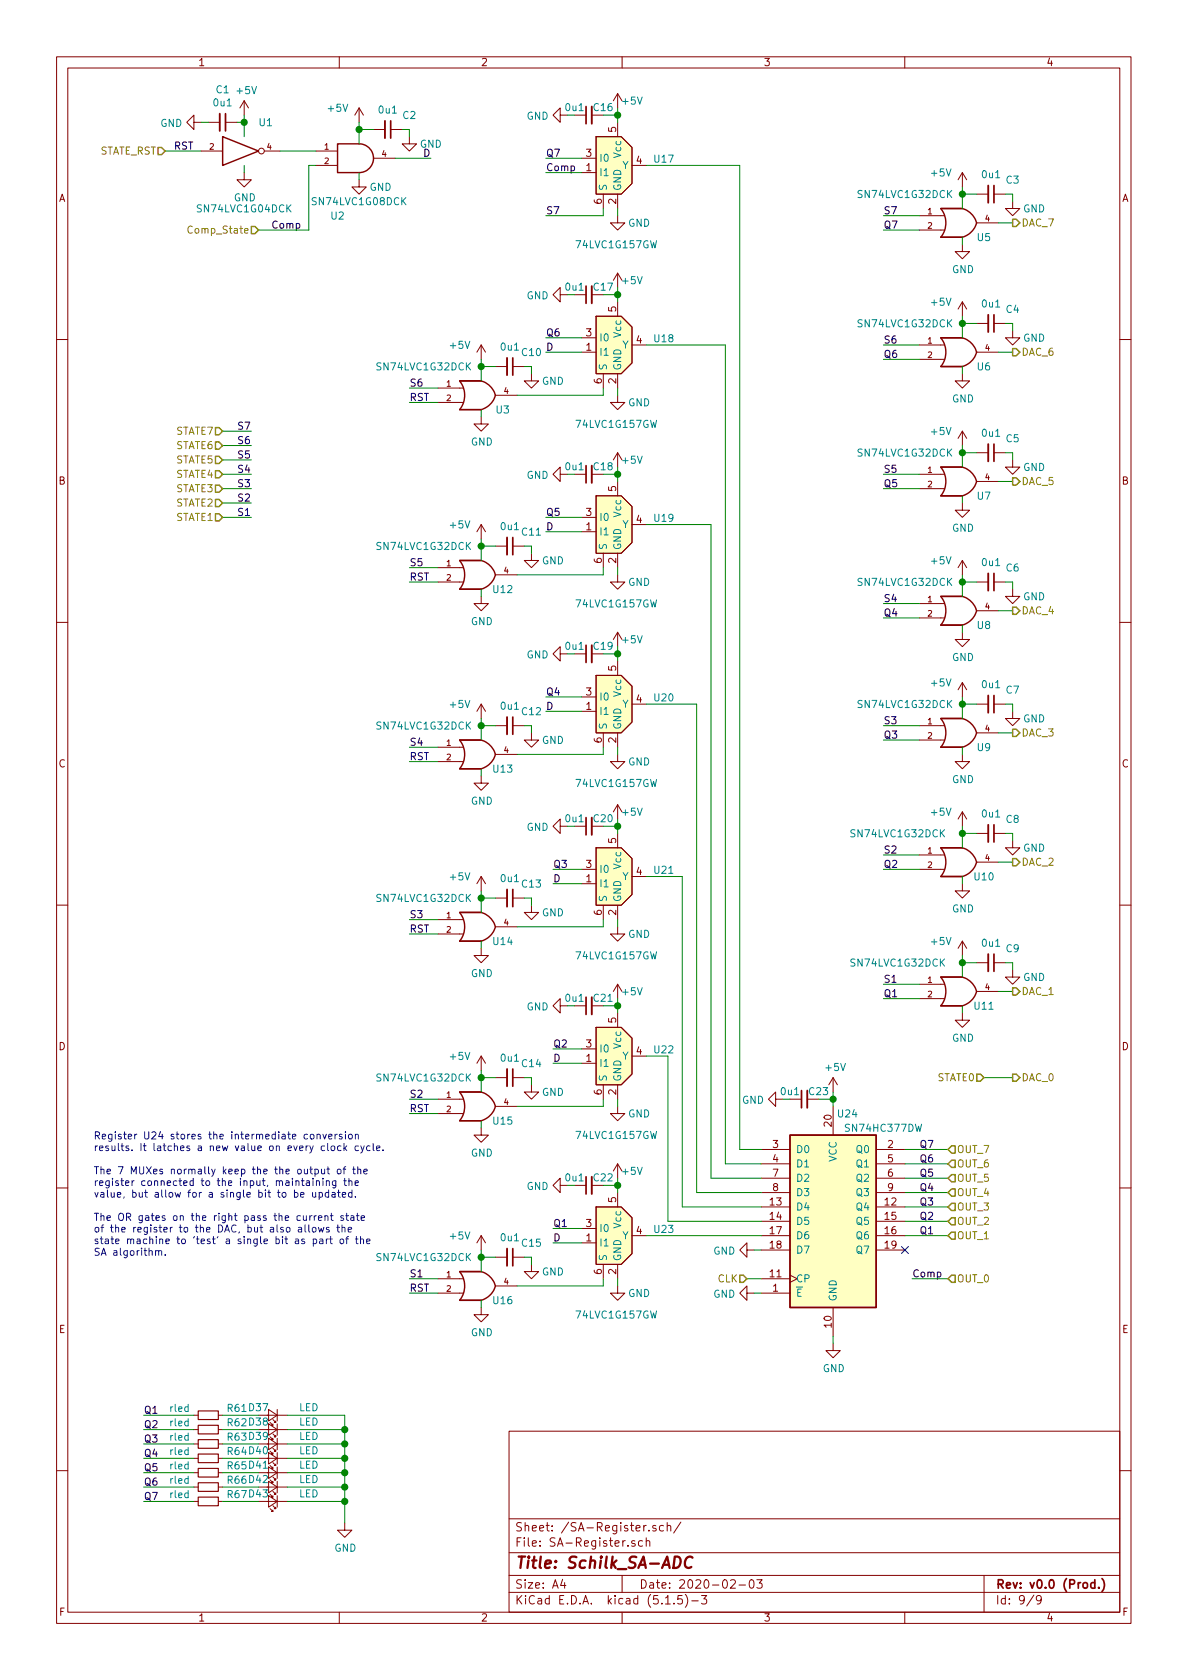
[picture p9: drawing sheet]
<svg xmlns="http://www.w3.org/2000/svg" width="210mm" height="297mm" viewBox="0 0 210 297" stroke-linecap="round" stroke-linejoin="round" font-family="sans-serif">
<g fill="none" stroke="#840000" stroke-width=".18">
<path d="M10 10h190v277h-190zM12 12h186v273.1h-186zM43.2 17.8l-.8 1.3M43.2 17.8v2.6M43.2 17.8l.7 1.3M60 10v2M63.5 19.1l-.8 1.3M63.5 19.1v2.5M63.5 19.1l.8 1.3M109.2 16.5v2.6M109.2 16.5l-.7 1.3M109.2 16.5l.8 1.3"/>
<path d="M110 10v2M160 10v2M34.3 21.6v-1.2l-1.3 1.2 1.3 1.3v-1.3h1.3M35.6 26.7h3.8M36.8 21.6h2.1M39.9 21.6h2M43.2 30.5v1.3h1.2l-1.2 1.3-1.3-1.3h1.3M46.7 26.7h2.8M55.9 29.2h3.8M55.9 26.7h3.8M63.5 31.8v1.3h1.3l-1.3 1.2-1.3-1.2h1.3M66 28h3.8"/>
<path d="M66 22.9h2.1M69.1 22.9h2M72.4 24.2v1.2h1.3l-1.3 1.3-1.3-1.3h1.3M99.1 20.4v-1.3l-1.3 1.3 1.3 1.2v-1.2h1.2M101.6 20.4h2M102.9 30.5h2.5M102.9 28h2.5M104.6 20.4h2.1M105.4 24.2h4.5l1.9 1.9v6.3l-1.9 1.9h-4.5zM106.7 34.3v2.6M109.2 38.1v1.3h1.3l-1.3 1.3-1.3-1.3h1.3M109.2 21.6v2.6"/>
<path d="M109.2 34.3v2.6M111.8 29.2h2.5M162.6 38.1h4.4M170.2 30.5v2.6M170.2 30.5l-.8 1.3M170.2 30.5l.7 1.3M172.7 39.4h3.8M172.7 34.3h2.1M175.8 34.3h2M179.1 35.6v1.3h1.2l-1.2 1.2-1.3-1.2h1.3M99.1 52.1v-1.3l-1.3 1.3 1.3 1.3v-1.3h1.2M101.6 52.1h2"/>
<path d="M102.9 59.7h2.5M104.6 52.1h2.1M105.4 55.9h4.5l1.9 1.9v6.4l-1.9 1.9h-4.5zM109.2 48.3v2.5M109.2 53.4v2.5M109.2 48.3l-.7 1.3M109.2 48.3l.8 1.3M162.6 40.7h4.4M170.2 43.2v1.3h1.2l-1.2 1.3-1.3-1.3h1.3M170.2 53.4v2.5M170.2 53.4l-.8 1.2M170.2 53.4l.7 1.2"/>
<path d="M172.7 57.2h2.1M175.8 57.2h2M179.1 58.5v1.2h1.2l-1.2 1.3-1.3-1.3h1.3M10 60h2M77.5 71.2h4.4M77.5 68.6h4.4M85.1 73.7v1.3h1.3l-1.3 1.2-1.3-1.2h1.3M85.1 61v2.5M85.1 61l-.8 1.3M85.1 61l.8 1.3M87.6 69.9h3.8M87.6 64.8h2.1"/>
<path d="M90.7 64.8h2M94 66.1v1.2h1.2l-1.2 1.3-1.3-1.3h1.3M102.9 62.3h2.5M106.7 66.1v2.5M109.2 69.9v1.3h1.3l-1.3 1.2-1.3-1.2h1.3M109.2 66.1v2.5M111.8 61h2.5M162.6 61h4.4M162.6 63.5h4.4M170.2 66.1v1.2h1.2l-1.2 1.3-1.3-1.3h1.3M170.2 76.2v2.6M170.2 76.2l-.8 1.3"/>
<path d="M170.2 76.2l.7 1.3M172.7 62.3h3.8M198 60h2M85.1 92.7v2.6M85.1 92.7l-.8 1.3M85.1 92.7l.8 1.3M87.6 96.6h2.1M90.7 96.6h2M94 97.8v1.3h1.2l-1.2 1.3-1.3-1.3h1.3M99.1 83.9v-1.3l-1.3 1.3 1.3 1.2v-1.2h1.2M101.6 83.9h2M102.9 94h2.5"/>
<path d="M102.9 91.5h2.5M104.6 83.9h2.1M105.4 87.7h4.5l1.9 1.9v6.3l-1.9 1.9h-4.5zM106.7 97.8v2.6M109.2 80v2.6M109.2 85.1v2.6M109.2 97.8v2.6M109.2 80l-.7 1.3M109.2 80l.8 1.3M111.8 92.7h2.5M162.6 86.4h4.4M162.6 83.9h4.4"/>
<path d="M170.2 88.9v1.3h1.2l-1.2 1.3-1.3-1.3h1.3M170.2 99.1l-.8 1.3M170.2 99.1v2.5M170.2 99.1l.7 1.3M172.7 80h2.1M172.7 85.1h3.8M175.8 80h2M179.1 81.3v1.3h1.2l-1.2 1.3-1.3-1.3h1.3M10 110h2M77.5 102.9h4.4M77.5 100.4h4.4M85.1 105.4v1.3h1.3l-1.3 1.3-1.3-1.3h1.3"/>
<path d="M87.6 101.6h3.8M99.1 115.6v-1.3l-1.3 1.3 1.3 1.3v-1.3h1.2M101.6 115.6h2M104.6 115.6h2.1M105.4 119.4h4.5l1.9 1.9v6.4l-1.9 1.9h-4.5zM109.2 101.6v1.3h1.3l-1.3 1.3-1.3-1.3h1.3M109.2 111.8v2.5M109.2 116.9v2.5M109.2 111.8l-.7 1.3M109.2 111.8l.8 1.3M162.6 109.3h4.4M162.6 106.7h4.4"/>
<path d="M170.2 111.8v1.3h1.2l-1.2 1.2-1.3-1.2h1.3M172.7 102.9h2.1M172.7 108h3.8M175.8 102.9h2M179.1 104.2v1.2h1.2l-1.2 1.3-1.3-1.3h1.3M198 110h2M77.5 134.7h4.4M77.5 132.1h4.4M85.1 137.2v1.3h1.3l-1.3 1.2-1.3-1.2h1.3M85.1 124.5v2.5M85.1 124.5l-.8 1.3M85.1 124.5l.8 1.3"/>
<path d="M87.6 133.4h3.8M87.6 128.3h2.1M90.7 128.3h2M94 129.6v1.2h1.2l-1.2 1.3-1.3-1.3h1.3M102.9 125.8h2.5M102.9 123.2h2.5M106.7 129.6v2.5M109.2 133.4v1.3h1.3l-1.3 1.2-1.3-1.2h1.3M109.2 129.6v2.5M111.8 124.5h2.5M162.6 128.3h4.4M162.6 130.8h4.4"/>
<path d="M170.2 133.4v1.3h1.2l-1.2 1.2-1.3-1.2h1.3M170.2 120.7v2.5M170.2 120.7l-.8 1.3M170.2 120.7l.7 1.3M172.7 129.6h3.8M172.7 124.5h2.1M175.8 124.5h2M179.1 125.8v1.2h1.2l-1.2 1.3-1.3-1.3h1.3M85.1 155l-.8 1.2M85.1 155v2.5M85.1 155l.8 1.2M87.6 158.8h2.1"/>
<path d="M90.7 158.8h2M99.1 146.1v-1.3l-1.3 1.3 1.3 1.3v-1.3h1.2M101.6 146.1h2M102.9 156.2h2.5M102.9 153.7h2.5M104.6 146.1h2.1M105.4 149.9h4.5l1.9 1.9v6.4l-1.9 1.9h-4.5zM109.2 142.3v2.5M109.2 147.4v2.5M109.2 142.3l-.7 1.2M109.2 142.3l.8 1.2M111.8 155h2.5"/>
<path d="M162.6 153.7h4.4M162.6 151.2h4.4M170.2 156.2v1.3h1.2l-1.2 1.3-1.3-1.3h1.3M170.2 143.5v2.6M170.2 143.5l-.8 1.3M170.2 143.5l.7 1.3M172.7 152.4h3.8M172.7 147.4h2.1M175.8 147.4h2M179.1 148.6v1.3h1.2l-1.2 1.3-1.3-1.3h1.3M10 160h2M77.5 165.1h4.4"/>
<path d="M77.5 162.6h4.4M85.1 167.7v1.2h1.3l-1.3 1.3-1.3-1.3h1.3M87.6 163.9h3.8M94 160.1v1.2h1.2l-1.2 1.3-1.3-1.3h1.3M99.1 177.8v-1.2l-1.3 1.2 1.3 1.3v-1.3h1.2M101.6 177.8h2M104.6 177.8h2.1M106.7 160.1v2.5M109.2 163.9v1.2h1.3l-1.3 1.3-1.3-1.3h1.3M109.2 160.1v2.5M109.2 174v2.6M109.2 179.1v2.5"/>
<path d="M109.2 174l-.7 1.3M109.2 174l.8 1.3M162.6 176.6h4.4M162.6 174h4.4M170.2 179.1v1.3h1.2l-1.2 1.2-1.3-1.2h1.3M170.2 166.4v2.5M170.2 166.4l-.8 1.3M170.2 166.4l.7 1.3M172.7 170.2h2.1M172.7 175.3h3.8M175.8 170.2h2M179.1 171.5v1.3h1.2l-1.2 1.2-1.3-1.2h1.3"/>
<path d="M198 160h2M77.5 196.9h4.4M77.5 194.3h4.4M85.1 199.4v1.3h1.3l-1.3 1.3-1.3-1.3h1.3M85.1 186.7v2.6M85.1 186.7l-.8 1.3M85.1 186.7l.8 1.3M87.6 195.6h3.8M87.6 190.5h2.1M90.7 190.5h2M94 191.8v1.3h1.2l-1.2 1.2-1.3-1.2h1.3M102.9 188h2.5"/>
<path d="M102.9 185.5h2.5M105.4 181.6h4.5l1.9 2v6.3l-1.9 1.9h-4.5zM106.7 191.8v2.5M109.2 195.6v1.3h1.3l-1.3 1.3-1.3-1.3h1.3M109.2 191.8v2.5M111.8 186.7h2.5M137.2 194.3v-1.2l-1.3 1.2 1.3 1.3v-1.3h1.2M139.7 194.3h2M142.7 194.3h2.1M147.3 190.5v2.6M147.3 195.6v5.1M147.3 190.5l-.7 1.3"/>
<path d="M147.3 190.5l.8 1.3M10 210h2M85.1 218.5v2.5M85.1 218.5l-.8 1.2M85.1 218.5l.8 1.2M99.1 209.6v-1.3l-1.3 1.3 1.3 1.3v-1.3h1.2M101.6 209.6h2M102.9 219.7h2.5M102.9 217.2h2.5M104.6 209.6h2.1M105.4 213.4h4.5l1.9 1.9v6.4l-1.9 1.9h-4.5zM109.2 205.8v2.5"/>
<path d="M109.2 210.9v2.5M109.2 205.8l-.7 1.2M109.2 205.8l.8 1.2M111.8 218.5h2.5M134.6 213.4h5.1M134.6 215.9h5.1M134.6 218.5h5.1M134.6 203.2h5.1M134.6 205.8h5.1M134.6 208.3h5.1M134.6 210.9h5.1M154.9 213.4h5.1"/>
<path d="M154.9 215.9h5.1M154.9 218.5h5.1M154.9 203.2h5.1M154.9 205.8h5.1M154.9 208.3h5.1M154.9 210.9h5.1M198 210h2M77.5 228.6h4.4M77.5 226.1h4.4M85.1 231.2v1.2h1.3l-1.3 1.3-1.3-1.3h1.3M87.6 227.4h3.8M87.6 222.3h2.1"/>
<path d="M90.7 222.3h2M94 223.6v1.2h1.2l-1.2 1.3-1.3-1.3h1.3M106.7 223.6v2.5M109.2 227.4v1.2h1.3l-1.3 1.3-1.3-1.3h1.3M109.2 223.6v2.5M132.1 228.6v-1.2l-1.3 1.2 1.3 1.3v-1.3h1.2M132.1 221v-1.3l-1.3 1.3 1.3 1.3v-1.3h1.2M134.6 228.6h5.1M134.6 226.1h5.1M134.6 221h5.1M139.7 225.5l1.3 .6-1.3 .6M147.3 237.5v1.3h1.3l-1.3 1.3-1.3-1.3h1.3"/>
<path d="M147.3 231.2v5.1M154.9 221h5.1M34.3 250.2h.8M34.3 252.8h.8M34.3 255.3h.8M34.3 257.8h.8M38.6 250.2h.8M38.6 252.8h.8M38.6 255.3h.8M38.6 257.8h.8M47.2 250.2h3.6M47.2 252.8h3.6"/>
<path d="M47.2 255.3h3.6M47.2 257.8h3.6M47.5 249.2l1.5 1-1.5 1zM47.5 259.4l1.5 1-1.5 1zM47.5 256.8l1.5 1-1.5 1.1zM47.5 254.3l1.5 1-1.5 1zM47.5 251.8l1.5 1-1.5 1zM47.8 251.5l.5 .5h-.3h.3v-.2M47.8 259.1l.5 .5h-.3h.3v-.2M47.8 256.6l.5 .5h-.3h.3v-.3M47.8 254l.5 .5h-.3h.3v-.2M48.3 251l.5 .5h-.3h.3v-.3"/>
<path d="M48.3 258.6l.5 .5h-.3h.3v-.2M48.3 256.1l.5 .5h-.3h.3v-.3M48.3 253.5l.5 .5h-.3h.3v-.2M49 249.2v2M49 251.8v2M49 254.3v2M49 256.8v2.1M49 259.4v2M90 253h108v32.1h-108zM10 260h2M34.3 260.4h.8M34.3 262.9h.8"/>
<path d="M34.3 265.5h.8M38.6 260.4h.8M38.6 262.9h.8M38.6 265.5h.8M47.2 260.4h3.6M47.2 262.9h3.6M47.2 265.5h3.6M47.5 261.9l1.5 1-1.5 1zM47.5 264.5l1.5 1-1.5 1zM47.8 264.2l.5 .5h-.3h.3v-.2M47.8 266.7l.5 .5h-.3h.3v-.2M47.8 261.7l.5 .5h-.3h.3v-.3"/>
<path d="M48.3 263.7l.5 .5h-.3h.3v-.3M48.3 266.2l.5 .5h-.3h.3v-.2M48.3 261.1l.5 .6h-.3h.3v-.3M49 261.9v2M49 264.5v2M61 269.3v1.2h1.2l-1.2 1.3-1.3-1.3h1.3M90 278.5h108M90 274.5h108M90 268.5h108M99.5 279.2l-.4 1.1h1M99.8 279.8v1M110 278.5v3"/>
<path d="M112.3 272.5a.37 .37 0 0 0-.6 .1l.1 .2 .5 .2v.1l-.2 .3-.4-.1M113.6 272.5l-.4-.1-.3 .3 .1 .6 .2 .1 .4-.1M114.3 272.5a.37 .37 0 0 1 .6 .1v.8M114.3 271.9v1.5M114.8 270.6v.1M116 269.8l-.4-.1-.2 .2 .1 .2 .5 .2v.3h-.6M117.3 269.8l-.4-.1-.3 .3 .1 .6 .2 .1 .4-.1M118 269.8l.2-.1 .3 .1 .1 .9M118 269.2v1.5M120.4 269.1l-1.3 2M129.2 279.5l.2-.2h.4l.2 .4-.9 1.1h.9M132.6 279.5l.4-.2a.94 .94 0 0 1 0 1.5 .82 .82 0 0 1-.4-1.3z"/>
<path d="M133.8 279.3h1l-.5 .6 .4 .1v.7l-.2 .1-.7-.1M174 278.5v6.6M198 260h2M60 285.1v1.9M90 281.5h108M110 285.1v1.9M117.7 283.6h.8M119.2 283.5v.1M120.6 282.1h-.7l-.1 .7 .2-.1h.5l.2 .3-.1 .5-.2 .1-.6-.1M121.2 281.9a1.71 1.71 0 0 1 0 2.3M122.3 283h1.2M124.1 282.1h.9l-.5 .6 .4 .1v.7l-.2 .1-.6-.1"/>
<path d="M130.7 280.2h1.1M160 285.1v1.9M182.8 282l-1.2 2M184.1 282.7l-.3 .3h-.4l-.1-.3v-.3l.1-.2 .4-.1 .2 .2a1.19 1.19 0 0 1-.2 1.2l-.4 .1"/>
<circle cx="46.2" cy="26.7" r=".51"/>
</g>
<g fill="none" stroke="#840000" stroke-width=".3">
<path d="M103.6 18.8v3.1M39.9 20.1v3.1M69.1 21.4v3M175.8 32.8v3.1M103.6 50.6v3M175.8 55.7v3M90.7 63.3v3M175.8 78.5v3.1M90.7 95v3.1M103.6 82.3v3.1M103.6 114.1v3M175.8 101.4v3"/>
<path d="M90.7 126.8v3M175.8 123v3M90.7 157.3v3M103.6 144.6v3M175.8 145.8v3.1M103.6 176.3v3.1M175.8 168.7v3M90.7 189v3.1M141.7 192.8v3.1M103.6 208.1v3M90.7 220.8v3M193.6 279.9l-.4-.1-.3 .3 .1 .6h.6"/>
<path d="M193.6 279.3v1.5M194.9 279.1a1.71 1.71 0 0 1 0 2.3M194.3 280.7v.1"/>
</g>
<path d="M119.3 275.2h.5a1.09 1.09 0 0 1 .6 1.1 1.09 1.09 0 0 1-.8 .9h-.5zM122.5 275.4a.87 .87 0 0 0-1.1 0 .87 .87 0 0 0-.3 1 .69 .69 0 0 0 .3 .7 .69 .69 0 0 0 .9-.1" fill="none" stroke="#840000" stroke-width=".41"/>
<g fill="none" stroke="#840000" stroke-width=".33">
<path d="M104.6 18.8v3.1M38.9 20.1v3.1M68.1 21.4v3M174.8 32.8v3.1M104.6 50.6v3M174.8 55.7v3M89.7 63.3v3M174.8 78.5v3.1M89.7 95v3.1M104.6 82.3v3.1M104.6 114.1v3M174.8 101.4v3"/>
<path d="M89.7 126.8v3M174.8 123v3M89.7 157.3v3M104.6 144.6v3M174.8 145.8v3.1M104.6 176.3v3.1M174.8 168.7v3M89.7 189v3.1M142.7 192.8v3.1M104.6 208.1v3M89.7 220.8v3"/>
</g>
<g fill="#ffffc2" stroke="#ffffc2" stroke-width=".18">
<path d="M166.4 87.7h3.8z"/>
<path d="M166.4 82.6h3.8z"/>
<path d="M81.3 198.2h3.8z"/>
<path d="M81.3 193.1h3.8z"/>
<path d="M105.4 24.2h4.5l1.9 1.9v6.3l-1.9 1.9h-4.5z"/>
<path d="M81.3 166.4h3.8z"/>
<path d="M81.3 161.3h3.8z"/>
<path d="M166.4 110.5h3.8z"/>
<path d="M166.4 105.4h3.8z"/>
<path d="M81.3 72.4h3.8z"/>
<path d="M81.3 67.3h3.8z"/>
<path d="M105.4 55.9h4.5l1.9 1.9v6.4l-1.9 1.9h-4.5z"/>
<path d="M139.7 200.7h15.2v30.5h-15.2z"/>
<path d="M81.3 135.9h3.8z"/>
<path d="M81.3 130.8h3.8z"/>
<path d="M81.3 104.2h3.8z"/>
<path d="M81.3 99.1h3.8z"/>
<path d="M166.4 132.1h3.8z"/>
<path d="M166.4 127h3.8z"/>
<path d="M105.4 119.4h4.5l1.9 1.9v6.4l-1.9 1.9h-4.5z"/>
<path d="M81.3 229.9h3.8z"/>
<path d="M81.3 224.8h3.8z"/>
<path d="M105.4 149.9h4.5l1.9 1.9v6.4l-1.9 1.9h-4.5z"/>
<path d="M166.4 155h3.8z"/>
<path d="M166.4 149.9h3.8z"/>
<path d="M105.4 181.6h4.5l1.9 2v6.3l-1.9 1.9h-4.5z"/>
<path d="M166.4 64.8h3.8z"/>
<path d="M166.4 59.7h3.8z"/>
<path d="M166.4 41.9h3.8z"/>
<path d="M166.4 36.9h3.8z"/>
<path d="M166.4 177.8h3.8z"/>
<path d="M166.4 172.8h3.8z"/>
<path d="M105.4 213.4h4.5l1.9 1.9v6.4l-1.9 1.9h-4.5z"/>
<path d="M105.4 87.7h4.5l1.9 1.9v6.3l-1.9 1.9h-4.5z"/>
</g>
<g fill="none" stroke="#840000" stroke-width=".25">
<path d="M39.4 24.2l6.3 2.5-6.3 2.5zM59.7 25.4h3.8a2.54 2.54 0 0 1 2.5 2.6 2.54 2.54 0 0 1-2.5 2.5h-3.8zM166.4 36.9a4 4 0 0 1 0 5M166.4 36.9h3.8a3.7 3.7 0 0 1 2.5 2.5 3.7 3.7 0 0 1-2.5 2.5h-3.8M166.4 59.8a4 4 0 0 1 0 5M166.4 59.7h3.8a3.7 3.7 0 0 1 2.5 2.6 3.7 3.7 0 0 1-2.5 2.5h-3.8M81.3 67.3h3.8a3.7 3.7 0 0 1 2.5 2.6 3.7 3.7 0 0 1-2.5 2.5h-3.8a4 4 0 0 0 0-5M81.3 99.1h3.8a3.7 3.7 0 0 1 2.5 2.5 3.7 3.7 0 0 1-2.5 2.6h-3.8a4 4 0 0 0 0-5.1zM166.4 82.6a4 4 0 0 1 0 5M166.4 82.6h3.8a3.7 3.7 0 0 1 2.5 2.5 3.7 3.7 0 0 1-2.5 2.6h-3.8M166.4 105.4h3.8a3.7 3.7 0 0 1 2.5 2.6 3.7 3.7 0 0 1-2.5 2.5h-3.8a4 4 0 0 0 0-5M81.3 135.9a4 4 0 0 0 0-5l3.8-.1a3.7 3.7 0 0 1 2.5 2.6 3.7 3.7 0 0 1-2.5 2.5h-3.8"/>
<path d="M166.4 127.1l3.8-.1a3.7 3.7 0 0 1 2.5 2.6 3.7 3.7 0 0 1-2.5 2.5h-3.8a4 4 0 0 0 0-5zM166.4 155a4 4 0 0 0 0-5.1h3.8a3.7 3.7 0 0 1 2.5 2.5 3.7 3.7 0 0 1-2.5 2.6h-3.8M81.3 161.3h3.8a3.7 3.7 0 0 1 2.5 2.6 3.7 3.7 0 0 1-2.5 2.5h-3.8a4 4 0 0 0 0-5M166.4 177.8a4 4 0 0 0 0-5h3.8a3.7 3.7 0 0 1 2.5 2.5 3.7 3.7 0 0 1-2.5 2.5h-3.8M81.3 193.1h3.8a3.7 3.7 0 0 1 2.5 2.5 3.7 3.7 0 0 1-2.5 2.6l-3.8-.1a4 4 0 0 0 0-5M139.7 200.7h15.2v30.5h-15.2zM81.3 229.9a4 4 0 0 0 0-5l3.8-.1a3.7 3.7 0 0 1 2.5 2.6 3.7 3.7 0 0 1-2.5 2.5h-3.8"/>
</g>
<path d="M35.1 249.5h3.5v1.5h-3.5zM35.1 252h3.5v1.5h-3.5zM35.1 254.5h3.5v1.6h-3.5zM35.1 257.1h3.5v1.5h-3.5zM35.1 259.6h3.5v1.5h-3.5zM35.1 262.2h3.5v1.5h-3.5zM35.1 264.7h3.5v1.5h-3.5z" fill="none" stroke="#840000" stroke-width=".2"/>
<g fill="none" stroke="#008400" stroke-width=".18">
<path d="M109.2 19.1v2.5M29.2 26.7h6.4M35.6 21.6h1.2M41.9 21.6h1.3M43.2 20.4v3.8M43.2 29.2v1.3M49.5 26.7h6.4M55.9 29.2h-1.3v11.5h-8.9M63.5 21.6v3.8M63.5 30.5v1.3M63.5 22.9h2.5M69.8 28h6.4"/>
<path d="M71.1 22.9h1.3v1.3M96.5 30.5h6.4M96.5 28h6.4M100.3 20.4h1.3M106.7 36.9v1.2h-10.2M106.7 20.4h2.5M109.2 36.9v1.2M114.3 29.2h16.5v174h3.8M156.2 38.1h6.4M170.2 33.1v3.8M170.2 34.3h2.5M176.5 39.4h2.6"/>
<path d="M177.8 34.3h1.3v1.3M96.5 59.7h6.4M100.3 52.1h1.3M106.7 52.1h2.5M109.2 50.8v2.6M156.2 40.7h6.4M170.2 41.9v1.3M170.2 55.9v3.8M170.2 57.2h2.5M177.8 57.2h1.3v1.3M39.4 78.8h5M39.4 76.2h5"/>
<path d="M72.4 71.2h5.1M72.4 68.6h5.1M85.1 64.8h2.5M85.1 63.5v3.8M85.1 72.4v1.3M92.7 64.8h1.3v1.3M96.5 62.3h6.4M106.7 68.6v1.3h-15.3M109.2 68.6v1.3M114.3 61h14v144.8h6.3M156.2 63.5h6.4M156.2 61h6.4"/>
<path d="M170.2 64.8v1.3M170.2 78.8v3.8M176.5 62.3h2.6M39.4 88.9h5M39.4 81.3h5M39.4 83.9h5M39.4 91.5h5M39.4 86.4h5M85.1 95.3v3.8M85.1 96.6h2.5M92.7 96.6h1.3v1.2M96.5 91.5h6.4"/>
<path d="M96.5 94h6.4M100.3 83.9h1.3M106.7 83.9h2.5M109.2 82.6v2.5M114.3 92.7h11.4v115.6h8.9M156.2 83.9h6.4M156.2 86.4h6.4M170.2 87.7v1.2M170.2 80h2.5M176.5 85.1h2.6M177.8 80h1.3v1.3M72.4 102.9h5.1"/>
<path d="M72.4 100.4h5.1M85.1 104.2v1.2M100.3 115.6h1.3M106.7 100.4v1.2h-15.3M106.7 115.6h2.5M109.2 100.4v1.2M109.2 114.3v2.6M156.2 106.7h6.4M156.2 109.3h6.4M170.2 102.9h2.5M170.2 101.6v3.8M170.2 110.5v1.3"/>
<path d="M176.5 108h2.6M177.8 102.9h1.3v1.3M72.4 134.7h5.1M72.4 132.1h5.1M85.1 127v3.8M85.1 135.9v1.3M85.1 128.3h2.5M92.7 128.3h1.3v1.3M96.5 125.8h6.4M96.5 123.2h6.4M106.7 132.1v1.3h-15.3M109.2 132.1v1.3"/>
<path d="M114.3 124.5h8.9v86.4h11.4M156.2 128.3h6.4M156.2 130.8h6.4M170.2 123.2v3.8M170.2 132.1v1.3M170.2 124.5h2.5M176.5 129.6h2.6M177.8 124.5h1.3v1.3M85.1 157.5v3.8M85.1 158.8h2.5M92.7 158.8h1.3v1.3M97.8 156.2h5.1"/>
<path d="M97.8 153.7h5.1M100.3 146.1h1.3M106.7 146.1h2.5M109.2 144.8v2.6M114.3 155h6.3v58.4h14M156.2 151.2h6.4M156.2 153.7h6.4M170.2 146.1v3.8M170.2 155v1.2M170.2 147.4h2.5M176.5 152.4h2.6M177.8 147.4h1.3v1.2"/>
<path d="M72.4 165.1h5.1M72.4 162.6h5.1M85.1 166.4v1.3M100.3 177.8h1.3M106.7 162.6v1.3h-15.3M106.7 177.8h2.5M109.2 162.6v1.3M109.2 176.6v2.5M156.2 176.6h6.4M156.2 174h6.4M170.2 168.9v3.9M170.2 177.8v1.3"/>
<path d="M170.2 170.2h2.5M176.5 175.3h2.6M177.8 170.2h1.3v1.3M72.4 196.9h5.1M72.4 194.3h5.1M85.1 189.3v3.8M85.1 198.2v1.2M85.1 190.5h2.5M92.7 190.5h1.3v1.3M97.8 188h5.1M97.8 185.5h5.1M106.7 194.3v1.3h-15.3"/>
<path d="M109.2 194.3v1.3M114.3 186.7h3.8v29.2h16.5M138.4 194.3h1.3M144.8 194.3h2.5M147.3 193.1v2.5M174 190.5h5.1M97.8 219.7h5.1M97.8 217.2h5.1M100.3 209.6h1.3M106.7 209.6h2.5M109.2 208.3v2.6M114.3 218.5h20.3"/>
<path d="M160 215.9h7.6M160 218.5h7.6M160 210.9h7.6M160 208.3h7.6M160 213.4h7.6M160 203.2h7.6M160 205.8h7.6M72.4 226.1h5.1M72.4 228.6h5.1M85.1 221v3.8M85.1 229.9v1.3M85.1 222.3h2.5"/>
<path d="M92.7 222.3h1.3v1.3M106.7 226.1v1.3h-15.3M109.2 226.1v1.3M132.1 226.1h2.5M133.3 228.6h1.3M133.3 221h1.3M147.3 236.3v1.2M161.3 226.1h6.3M25.4 250.2h8.9M25.4 257.8h8.9M25.4 255.3h8.9M25.4 252.8h8.9"/>
<path d="M39.4 250.2h6.3M39.4 257.8h6.3M39.4 255.3h6.3M39.4 252.8h6.3M50.8 250.2h10.2v19.1M50.8 257.8h10.2M50.8 255.3h10.2M50.8 252.8h10.2M25.4 262.9h8.9M25.4 265.5h8.9M25.4 260.4h8.9M39.4 262.9h6.3"/>
<path d="M39.4 265.5h6.3M39.4 260.4h6.3M50.8 262.9h10.2M50.8 265.5h10.2M50.8 260.4h10.2"/>
</g>
<g fill="none" stroke="#848400" stroke-width=".25">
<path d="M27.9 26.1h.7l.6 .6-.6 .6h-.7zM179.1 38.8h.6l.6 .6-.6 .6h-.6zM44.4 40h.7l.6 .7-.6 .6h-.7zM38.1 75.6h.6l.7 .6-.7 .7h-.6zM38.1 78.1h.6l.7 .7-.7 .6h-.6zM179.1 61.6h.6l.6 .7-.6 .6h-.6zM38.1 80.7h.6l.7 .6-.7 .7h-.6zM38.1 83.2h.6l.7 .7-.7 .6h-.6zM38.1 85.8h.6l.7 .6-.7 .6h-.6zM38.1 88.3h.6l.7 .6-.7 .7h-.6zM38.1 90.8h.6l.7 .7-.7 .6h-.6zM179.1 84.5h.6l.6 .6-.6 .7h-.6z"/>
<path d="M179.1 107.4h.6l.6 .6-.6 .6h-.6zM179.1 128.9h.6l.6 .7-.6 .6h-.6zM179.1 151.8h.6l.6 .6-.6 .7h-.6zM179.1 174.7h.6l.6 .6-.6 .6h-.6zM172.7 189.9h.7l.6 .6-.6 .7h-.7zM179.1 189.9h.6l.6 .6-.6 .7h-.6zM168.3 210.2h.6v1.3h-.6l-.7-.6zM168.3 207.7h.6v1.3h-.6l-.7-.7zM168.3 217.8h.6v1.3h-.6l-.7-.6zM168.3 215.3h.6v1.3h-.6l-.7-.7zM168.3 212.8h.6v1.2h-.6l-.7-.6zM168.3 205.1h.6v1.3h-.6l-.7-.6z"/>
<path d="M168.3 202.6h.6v1.3h-.6l-.7-.7zM130.8 225.5h.6l.7 .6-.7 .6h-.6zM168.3 225.5h.6v1.2h-.6l-.7-.6z"/>
</g>
<path d="M34 40.1a.6 .6 0 0 0-.8 .4 .6 .6 0 0 0 .6 .7l.2-.1" fill="none" stroke="#848400" stroke-width=".18"/>
<g fill="none" stroke="#0000c2" stroke-width=".18">
<path d="M52.1 210.9l.3-.1 .3 .3-.1 .5h-.5M52.8 217.1h.5v.7M53.2 211.2l.6-.1-.1-.2-.4-.1-.1 .2v.6h.5M53.3 217.3l-.4 .1-.2 .1 .2 .3h.4M53.8 219.1h-.3l-.2 .1 .1 .2 .4 .1v.3h-.5M53.9 216.6v1.1l.2 .1M54.2 208.8h.5v.8M54.6 216.6v1.1l.2 .1M54.7 209.1h-.4l-.2 .2 .1 .3h.5M55 200.6l.3-.1 .2 .3-.1 .5-.3 .1-.2-.1zM55.2 214.9l-.4 .3M55.3 210.8v.8l.4 .1 .1-.2"/>
<path d="M55.3 217.1l.1-.1 .4 .1 .1 .5-.1 .2h-.4l-.1-.1zM55.3 208.8v.8M55.4 219.1h.4l.2 .2-.1 .5h-.5M55.4 219.1v1.2M55.6 214.9v.9M55.7 206.8l.4-.1 .2 .2-.1 .6h-.5M55.7 206.7v1.3M55.8 210.8v.9M55.9 214.9l-.3 .3M56 208.9l.1-.1h.3l.1 .8M56 208.8v.8M56.1 200.7l.1-.2 .3 .1 .1 .8"/>
<path d="M56.1 200.5v.9M56.3 215.4l.6-.1-.1-.3-.3-.1-.2 .2 .1 .6h.4M56.3 217l.2 .8 .3-.6 .2 .6 .3-.8M56.4 210.9l.4-.1 .2 .3-.1 .5h-.5M56.4 210.8v1.3M56.5 219.1h.5l.1 .8M56.8 206.7l.1 .8 .3 .1 .2-.2M57.1 200.5l.3 .9 .3-.9M57.1 208.3v.2M57.1 219.4h-.4l-.2 .2v.2h.6M57.1 208.8v.8M57.4 202.7l-.4-.1-.2 .2 .1 .6h.5"/>
<path d="M57.4 206.7v.9M57.5 215.1l.1-.2 .3 .1 .1 .8M57.5 214.9v.9M57.7 208.9l.2-.1h.3v.8M57.7 208.8v.8M57.7 219.1v.8M57.8 206.7h.5M57.9 202.2v1.1l.2 .1M58 206.3v1.1l.3 .2M58.1 219.1h-.3l-.1 .2M58.1 201l.6-.2v-.2l-.4-.1-.2 .2 .1 .6h.5M58.1 210.9l-.3-.1-.3 .3 .1 .5h.5"/>
<path d="M58.1 210.4v1.3M58.2 217.1l-.3-.1-.2 .2 .1 .2 .4 .1v.3h-.5M58.3 219.1h.5M58.4 214.9h.5M58.5 218.6v1.1l.3 .2M58.6 202.7l.2-.1 .4 .1v.5l-.1 .2h-.3l-.2-.1zM58.6 214.5v1.1l.3 .2M58.7 210.9h.5l.1 .8M59.3 211.1l-.4 .1-.2 .2v.2h.6M59.3 200.5v.9M59.4 208.8l-.1 1.1-.1 .1h-.3M59.4 208.8h-.4l-.2 .2 .1 .6h.5"/>
<path d="M59.6 217h.4M59.6 200.5l-.3 .3M59.7 210.8h.5M59.7 206.8l.3-.1 .2 .1 .1 .5-.1 .2-.3 .1-.2-.2zM59.7 216.6v1.1l.3 .1M59.9 210.4v1.1l.3 .2M60.2 219.2l.2-.1 .3 .1 .1 .5-.1 .1-.3 .1-.2-.1zM60.3 202.7l-.4-.1-.2 .2 .1 .6h.5M60.5 200.6l-.3-.1-.2 .2v.2l.5 .1v.3h-.5M60.5 217.1l.2-.1 .3 .1v.7M60.5 216.6v1.2M60.5 211.2l.6-.1v-.2l-.4-.1-.2 .2 .1 .6h.5"/>
<path d="M60.7 206.7h.4M60.7 215l-.3-.1-.2 .2 .1 .2 .4 .1v.3h-.5M60.8 208.8h.5M60.8 202.2v1.2M61 208.3v1.1l.3 .2M61 203l.3 .4M61.1 200.1v.1M61.1 200.5v.9M61.1 206.3l-.3 .2v1.1M61.1 214.9h.5M61.1 219.1h.5M61.3 214.5v1.1l.3 .2"/>
<path d="M61.3 202.6l-.5 .5M61.6 217.4l.6-.1-.1-.2-.4-.1-.1 .2v.6h.5M61.6 218.6l-.3 .2v1.1M61.7 208.9l.2-.1h.3v.8M61.7 208.3v1.3M61.7 200.6l.4-.1 .2 .3-.1 .5-.3 .1-.3-.2zM62.1 215h.4l.1 .8M62.2 210.9l-.3-.1-.3 .3 .1 .5h.5M62.2 210.4v1.3M62.4 206.7h.4M62.5 206.3v1.1l.3 .2M62.6 215.3h-.4l-.2 .2 .1 .2h.5"/>
<path d="M62.8 209.2l.6-.1-.1-.3h-.3l-.2 .2v.6h.5M62.8 200.7l.2-.2 .3 .1 .1 .8M62.8 211.5v.2M62.8 200.5v.9M62.8 219.1h.5M63 218.6v1.1l.3 .2M63 214.9h.5M63.2 214.5v1.1l.3 .2M63.3 206.8l.1-.1 .4 .1v.8M63.3 206.3v1.3M63.4 202.7l-.4-.1-.2 .2 .1 .6h.5M63.8 219.2l.1-.1h.3l.1 .8"/>
<path d="M63.8 218.6v1.3M63.8 202.6l.3 .8M63.9 215.4l.6-.1-.1-.3-.3-.1-.2 .2v.6h.5M64.3 207.1l.6-.1v-.2l-.4-.1-.2 .2 .1 .6h.5M64.4 202.6l-.4 1.1-.2 .2M64.8 219.5l.6-.1v-.3h-.4l-.2 .1 .1 .6h.5M65.4 202.7l-.3-.1-.3 .2 .1 .6h.5M66 202.2v1.1l.2 .1M66.6 203l.6-.1-.1-.2-.3-.1-.2 .2v.6h.5M67.7 203.3v.1M27.5 221.2l.2-.1 .3 .1 .1 .8M28.1 221.3l.1-.2 .3 .1 .1 .8"/>
<path d="M29.2 221.8v.2"/>
</g>
<g fill="#008400" stroke="#008400" stroke-width=".25">
<circle cx="85.1" cy="222.3" r=".51"/>
<circle cx="170.2" cy="102.9" r=".51"/>
<circle cx="170.2" cy="170.2" r=".51"/>
<circle cx="109.2" cy="52.1" r=".51"/>
<circle cx="109.2" cy="20.4" r=".51"/>
<circle cx="147.3" cy="194.3" r=".51"/>
<circle cx="63.5" cy="22.9" r=".51"/>
<circle cx="170.2" cy="147.4" r=".51"/>
<circle cx="170.2" cy="124.5" r=".51"/>
<circle cx="170.2" cy="57.2" r=".51"/>
<circle cx="170.2" cy="34.3" r=".51"/>
<circle cx="61" cy="260.4" r=".51"/>
<circle cx="61" cy="255.3" r=".51"/>
<circle cx="61" cy="257.8" r=".51"/>
<circle cx="85.1" cy="64.8" r=".51"/>
<circle cx="109.2" cy="209.6" r=".51"/>
<circle cx="43.2" cy="21.6" r=".51"/>
<circle cx="109.2" cy="177.8" r=".51"/>
<circle cx="109.2" cy="146.1" r=".51"/>
<circle cx="109.2" cy="115.6" r=".51"/>
<circle cx="109.2" cy="83.9" r=".51"/>
<circle cx="61" cy="252.8" r=".51"/>
<circle cx="85.1" cy="96.6" r=".51"/>
<circle cx="85.1" cy="128.3" r=".51"/>
<circle cx="85.1" cy="158.8" r=".51"/>
<circle cx="61" cy="262.9" r=".51"/>
<circle cx="61" cy="265.5" r=".51"/>
<circle cx="85.1" cy="190.5" r=".51"/>
<circle cx="170.2" cy="80" r=".51"/>
</g>
<path d="M159.4 220.4l1.2 1.2M160.6 220.4l-1.2 1.2" fill="none" stroke="#000084" stroke-width=".18"/>
<text font-size="2.8" fill="#840000" x="91" y="277.3">Title: Schilk_SA-ADC</text>
<g font-size="2.1" fill="#840000">
<text x="91" y="273.5">File: SA-Register.sch</text>
<text x="91" y="270.8">Sheet: /SA-Register.sch/</text>
<text x="91" y="280.9">Size: A4</text>
<text x="113" y="280.9">Date: 2020-02-03</text>
<text x="176" y="280.9">Rev: v0.0 (Prod.)</text>
<text x="91" y="283.7">KiCad E.D.A. kicad (5.1.5)-3</text>
<text x="176" y="283.7">Id: 9/9</text>
</g>
<g font-size="1.8" fill="#840000">
<text x="35" y="11.7">1</text>
<text x="85" y="11.7">2</text>
<text x="135" y="11.7">3</text>
<text x="185" y="11.7">4</text>
<text x="109" y="23.4" transform="rotate(-90 109 23.4)">5</text>
<text x="103.7" y="27.7">3</text>
<text x="112.5" y="29">4</text>
<text x="10.4" y="35.7">A</text>
<text x="103.7" y="30.3">1</text>
<text x="198.4" y="35.7">A</text>
<text x="106.4" y="36.1" transform="rotate(-90 106.4 36.1)">6</text>
<text x="109" y="36.1" transform="rotate(-90 109 36.1)">2</text>
<text x="103.7" y="59.5">3</text>
<text x="109" y="55.1" transform="rotate(-90 109 55.1)">5</text>
<text x="103.7" y="62">1</text>
<text x="112.5" y="60.7">4</text>
<text x="106.4" y="67.8" transform="rotate(-90 106.4 67.8)">6</text>
<text x="109" y="67.8" transform="rotate(-90 109 67.8)">2</text>
<text x="10.4" y="85.7">B</text>
<text x="109" y="86.9" transform="rotate(-90 109 86.9)">5</text>
<text x="198.4" y="85.7">B</text>
<text x="103.7" y="93.8">1</text>
<text x="103.7" y="91.2">3</text>
<text x="112.5" y="92.5">4</text>
<text x="106.4" y="99.6" transform="rotate(-90 106.4 99.6)">6</text>
<text x="109" y="99.6" transform="rotate(-90 109 99.6)">2</text>
<text x="109" y="118.6" transform="rotate(-90 109 118.6)">5</text>
<text x="103.7" y="125.5">1</text>
<text x="103.7" y="123">3</text>
<text x="112.5" y="124.2">4</text>
<text x="106.4" y="131.3" transform="rotate(-90 106.4 131.3)">6</text>
<text x="109" y="131.3" transform="rotate(-90 109 131.3)">2</text>
<text x="10.4" y="135.7">C</text>
<text x="198.4" y="135.7">C</text>
<text x="109" y="149.1" transform="rotate(-90 109 149.1)">5</text>
<text x="103.7" y="156">1</text>
<text x="103.7" y="153.5">3</text>
<text x="112.5" y="154.7">4</text>
<text x="106.4" y="161.8" transform="rotate(-90 106.4 161.8)">6</text>
<text x="109" y="161.8" transform="rotate(-90 109 161.8)">2</text>
<text x="10.4" y="185.7">D</text>
<text x="103.7" y="185.2">3</text>
<text x="109" y="180.9" transform="rotate(-90 109 180.9)">5</text>
<text x="198.4" y="185.7">D</text>
<text x="103.7" y="187.7">1</text>
<text x="112.5" y="186.5">4</text>
<text x="106.4" y="193.6" transform="rotate(-90 106.4 193.6)">6</text>
<text x="109" y="193.6" transform="rotate(-90 109 193.6)">2</text>
<text x="136.7" y="203">3</text>
<text x="147.1" y="199.1" transform="rotate(-90 147.1 199.1)">20</text>
<text x="157" y="203">2</text>
<text x="136.7" y="205.5">4</text>
<text x="136.7" y="208.1">7</text>
<text x="157" y="205.5">5</text>
<text x="157" y="208.1">6</text>
<text x="109" y="212.6" transform="rotate(-90 109 212.6)">5</text>
<text x="136.2" y="213.1">13</text>
<text x="136.2" y="215.7">14</text>
<text x="136.7" y="210.6">8</text>
<text x="156.5" y="213.1">12</text>
<text x="156.5" y="215.7">15</text>
<text x="157" y="210.6">9</text>
<text x="103.7" y="219.5">1</text>
<text x="103.7" y="217">3</text>
<text x="112.5" y="218.2">4</text>
<text x="136.2" y="218.2">17</text>
<text x="136.2" y="220.8">18</text>
<text x="156.5" y="218.2">16</text>
<text x="156.5" y="220.8">19</text>
<text x="106.4" y="225.3" transform="rotate(-90 106.4 225.3)">6</text>
<text x="109" y="225.3" transform="rotate(-90 109 225.3)">2</text>
<text x="136.2" y="225.8">11</text>
<text x="136.7" y="228.4">1</text>
<text x="10.4" y="235.7">E</text>
<text x="147.1" y="234.7" transform="rotate(-90 147.1 234.7)">10</text>
<text x="198.4" y="235.7">E</text>
<text x="40.3" y="254.7">R63 D39</text>
<text x="40.3" y="259.8">R65 D41</text>
<text x="10.5" y="285.7">F</text>
<text x="35" y="286.7">1</text>
<text x="85" y="286.7">2</text>
<text x="135" y="286.7">3</text>
<text x="185" y="286.7">4</text>
<text x="198.5" y="285.7">F</text>
</g>
<g font-size="1.8" fill="#008484">
<text x="38.3" y="16.5">C1</text>
<text x="42" y="16.6">+5V</text>
<text x="28.3" y="22.4">GND</text>
<text x="37.8" y="18.8">0u1</text>
<text x="45.9" y="22.3">U1</text>
<text x="58.1" y="19.8">+5V</text>
<text x="67.1" y="20.1">0u1</text>
<text x="71.3" y="21">C2</text>
<text x="93.1" y="21.2">GND</text>
<text x="100.1" y="19.6">0u1</text>
<text x="105" y="19.6">C16</text>
<text x="110.2" y="18.5">+5V</text>
<text x="74.2" y="26.1">GND</text>
<text x="105.9" y="28.6">I0</text>
<text x="109.9" y="27.8" transform="rotate(-90 109.9 27.8)">Vcc</text>
<text x="110.1" y="29.9">Y</text>
<text x="115.7" y="28.8">U17</text>
<text x="41.4" y="35.6">GND</text>
<text x="65.4" y="33.7">GND</text>
<text x="105.9" y="31.2">I1</text>
<text x="107.3" y="33.8" transform="rotate(-90 107.3 33.8)">S</text>
<text x="109.9" y="33.8" transform="rotate(-90 109.9 33.8)">GND</text>
<text x="152" y="35">SN74LVC1G32DCK</text>
<text x="164.8" y="31.2">+5V</text>
<text x="173.7" y="31.5">0u1</text>
<text x="178" y="32.5">C3</text>
<text x="35.1" y="37.6">SN74LVC1G04DCK</text>
<text x="55.4" y="36.3">SN74LVC1G08DCK</text>
<text x="58.6" y="38.8">U2</text>
<text x="111.1" y="40.1">GND</text>
<text x="180.9" y="37.6">GND</text>
<text x="102.1" y="43.9">74LVC1G157GW</text>
<text x="172.9" y="42.6">U5</text>
<text x="93.1" y="52.9">GND</text>
<text x="100.1" y="51.4">0u1</text>
<text x="105" y="51.4">C17</text>
<text x="110.2" y="50.3">+5V</text>
<text x="168.4" y="48.3">GND</text>
<text x="109.9" y="59.6" transform="rotate(-90 109.9 59.6)">Vcc</text>
<text x="152" y="57.9">SN74LVC1G32DCK</text>
<text x="164.8" y="54.1">+5V</text>
<text x="173.7" y="54.4">0u1</text>
<text x="178" y="55.3">C4</text>
<text x="66.9" y="65.5">SN74LVC1G32DCK</text>
<text x="79.7" y="61.7">+5V</text>
<text x="88.6" y="62">0u1</text>
<text x="92.4" y="63">C10</text>
<text x="105.9" y="62.9">I1</text>
<text x="105.9" y="60.4">I0</text>
<text x="107.3" y="65.6" transform="rotate(-90 107.3 65.6)">S</text>
<text x="109.9" y="65.6" transform="rotate(-90 109.9 65.6)">GND</text>
<text x="110.1" y="61.6">Y</text>
<text x="115.7" y="60.5">U18</text>
<text x="172.9" y="65.5">U6</text>
<text x="180.9" y="60.4">GND</text>
<text x="95.8" y="68">GND</text>
<text x="111.1" y="71.8">GND</text>
<text x="168.4" y="71.2">GND</text>
<text x="87.8" y="73.1">U3</text>
<text x="102.1" y="75.7">74LVC1G157GW</text>
<text x="164.8" y="76.9">+5V</text>
<text x="173.7" y="77.2">0u1</text>
<text x="83.3" y="78.8">GND</text>
<text x="100.1" y="83.1">0u1</text>
<text x="105" y="83.1">C18</text>
<text x="110.2" y="82">+5V</text>
<text x="152" y="80.7">SN74LVC1G32DCK</text>
<text x="178" y="78.2">C5</text>
<text x="180.9" y="83.3">GND</text>
<text x="93.1" y="84.7">GND</text>
<text x="172.9" y="88.4">U7</text>
<text x="79.7" y="93.4">+5V</text>
<text x="88.6" y="93.7">0u1</text>
<text x="92.4" y="94.7">C11</text>
<text x="105.9" y="94.7">I1</text>
<text x="105.9" y="92.1">I0</text>
<text x="109.9" y="91.3" transform="rotate(-90 109.9 91.3)">Vcc</text>
<text x="110.1" y="93.4">Y</text>
<text x="115.7" y="92.3">U19</text>
<text x="168.4" y="94">GND</text>
<text x="66.9" y="97.2">SN74LVC1G32DCK</text>
<text x="95.8" y="99.8">GND</text>
<text x="107.3" y="97.3" transform="rotate(-90 107.3 97.3)">S</text>
<text x="109.9" y="97.3" transform="rotate(-90 109.9 97.3)">GND</text>
<text x="164.8" y="99.8">+5V</text>
<text x="173.7" y="100.1">0u1</text>
<text x="178" y="101.1">C6</text>
<text x="87.3" y="104.9">U12</text>
<text x="102.1" y="107.4">74LVC1G157GW</text>
<text x="111.1" y="103.6">GND</text>
<text x="152" y="103.6">SN74LVC1G32DCK</text>
<text x="180.9" y="106.1">GND</text>
<text x="83.3" y="110.5">GND</text>
<text x="110.2" y="113.8">+5V</text>
<text x="172.9" y="111.2">U8</text>
<text x="93.1" y="116.4">GND</text>
<text x="100.1" y="114.9">0u1</text>
<text x="105" y="114.9">C19</text>
<text x="168.4" y="116.9">GND</text>
<text x="79.7" y="125.2">+5V</text>
<text x="88.6" y="125.5">0u1</text>
<text x="105.9" y="123.9">I0</text>
<text x="109.9" y="123.1" transform="rotate(-90 109.9 123.1)">Vcc</text>
<text x="110.1" y="125.1">Y</text>
<text x="115.7" y="124">U20</text>
<text x="152" y="125.2">SN74LVC1G32DCK</text>
<text x="164.8" y="121.4">+5V</text>
<text x="173.7" y="121.7">0u1</text>
<text x="178" y="122.6">C7</text>
<text x="66.9" y="129">SN74LVC1G32DCK</text>
<text x="92.4" y="126.5">C12</text>
<text x="95.8" y="131.5">GND</text>
<text x="105.9" y="126.4">I1</text>
<text x="107.3" y="129.1" transform="rotate(-90 107.3 129.1)">S</text>
<text x="109.9" y="129.1" transform="rotate(-90 109.9 129.1)">GND</text>
<text x="180.9" y="127.7">GND</text>
<text x="87.3" y="136.6">U13</text>
<text x="111.1" y="135.3">GND</text>
<text x="172.9" y="132.8">U9</text>
<text x="83.3" y="142.3">GND</text>
<text x="102.1" y="139.2">74LVC1G157GW</text>
<text x="168.4" y="138.5">GND</text>
<text x="93.1" y="146.9">GND</text>
<text x="100.1" y="145.4">0u1</text>
<text x="105" y="145.4">C20</text>
<text x="110.2" y="144.2">+5V</text>
<text x="150.7" y="148">SN74LVC1G32DCK</text>
<text x="164.8" y="144.2">+5V</text>
<text x="173.7" y="144.5">0u1</text>
<text x="178" y="145.5">C8</text>
<text x="79.7" y="155.7">+5V</text>
<text x="88.6" y="156">0u1</text>
<text x="105.9" y="154.3">I0</text>
<text x="109.9" y="153.6" transform="rotate(-90 109.9 153.6)">Vcc</text>
<text x="110.1" y="155.6">Y</text>
<text x="115.7" y="154.5">U21</text>
<text x="172.4" y="155.7">U10</text>
<text x="180.9" y="150.6">GND</text>
<text x="66.9" y="159.5">SN74LVC1G32DCK</text>
<text x="92.4" y="156.9">C13</text>
<text x="105.9" y="156.9">I1</text>
<text x="107.3" y="159.5" transform="rotate(-90 107.3 159.5)">S</text>
<text x="109.9" y="159.5" transform="rotate(-90 109.9 159.5)">GND</text>
<text x="168.4" y="161.3">GND</text>
<text x="87.3" y="167.1">U14</text>
<text x="95.8" y="162">GND</text>
<text x="111.1" y="165.8">GND</text>
<text x="164.8" y="167.1">+5V</text>
<text x="173.7" y="167.4">0u1</text>
<text x="83.3" y="172.8">GND</text>
<text x="102.1" y="169.6">74LVC1G157GW</text>
<text x="150.7" y="170.9">SN74LVC1G32DCK</text>
<text x="178" y="168.4">C9</text>
<text x="180.9" y="173.4">GND</text>
<text x="93.1" y="178.6">GND</text>
<text x="100.1" y="177.1">0u1</text>
<text x="105" y="177.1">C21</text>
<text x="110.2" y="176">+5V</text>
<text x="172.4" y="178.5">U11</text>
<text x="109.9" y="185.3" transform="rotate(-90 109.9 185.3)">Vcc</text>
<text x="168.4" y="184.2">GND</text>
<text x="66.9" y="191.2">SN74LVC1G32DCK</text>
<text x="79.7" y="187.4">+5V</text>
<text x="88.6" y="187.7">0u1</text>
<text x="92.4" y="188.7">C14</text>
<text x="105.9" y="188.6">I1</text>
<text x="105.9" y="186.1">I0</text>
<text x="107.3" y="191.3" transform="rotate(-90 107.3 191.3)">S</text>
<text x="109.9" y="191.3" transform="rotate(-90 109.9 191.3)">GND</text>
<text x="110.1" y="187.4">Y</text>
<text x="115.7" y="186.2">U22</text>
<text x="146.1" y="189.4">+5V</text>
<text x="95.8" y="193.8">GND</text>
<text x="111.1" y="197.6">GND</text>
<text x="131.2" y="195.2">GND</text>
<text x="138.2" y="193.6">0u1</text>
<text x="143.1" y="193.6">C23</text>
<text x="148.2" y="197.6">U24</text>
<text x="87.3" y="198.8">U15</text>
<text x="102.1" y="201.4">74LVC1G157GW</text>
<text x="140.7" y="203.9">D0</text>
<text x="149.8" y="200.1">SN74HC377DW</text>
<text x="151.6" y="203.9">Q0</text>
<text x="83.3" y="204.5">GND</text>
<text x="100.1" y="208.9">0u1</text>
<text x="105" y="208.9">C22</text>
<text x="110.2" y="207.7">+5V</text>
<text x="140.7" y="206.4">D1</text>
<text x="140.7" y="209">D2</text>
<text x="148" y="205.4" transform="rotate(-90 148 205.4)">VCC</text>
<text x="151.6" y="206.4">Q1</text>
<text x="151.6" y="209">Q2</text>
<text x="93.1" y="210.4">GND</text>
<text x="140.7" y="214">D4</text>
<text x="140.7" y="211.5">D3</text>
<text x="151.6" y="214">Q4</text>
<text x="151.6" y="211.5">Q3</text>
<text x="79.7" y="219.2">+5V</text>
<text x="88.6" y="219.5">0u1</text>
<text x="92.4" y="220.4">C15</text>
<text x="105.9" y="220.4">I1</text>
<text x="105.9" y="217.8">I0</text>
<text x="109.9" y="217.1" transform="rotate(-90 109.9 217.1)">Vcc</text>
<text x="110.1" y="219.1">Y</text>
<text x="115.7" y="218">U23</text>
<text x="126.1" y="221.8">GND</text>
<text x="140.7" y="216.6">D5</text>
<text x="140.7" y="219.1">D6</text>
<text x="140.7" y="221.7">D7</text>
<text x="151.6" y="216.6">Q5</text>
<text x="151.6" y="219.1">Q6</text>
<text x="151.6" y="221.7">Q7</text>
<text x="66.9" y="223">SN74LVC1G32DCK</text>
<text x="95.8" y="225.5">GND</text>
<text x="107.3" y="223" transform="rotate(-90 107.3 223)">S</text>
<text x="109.9" y="223" transform="rotate(-90 109.9 223)">GND</text>
<text x="140.7" y="226.7">CP</text>
<text x="87.3" y="230.6">U16</text>
<text x="102.1" y="233.1">74LVC1G157GW</text>
<text x="111.1" y="229.3">GND</text>
<text x="126.1" y="229.4">GND</text>
<text x="140.7" y="229.3">E</text>
<text x="148" y="230.2" transform="rotate(-90 148 230.2)">GND</text>
<text x="83.3" y="236.3">GND</text>
<text x="145.5" y="242.6">GND</text>
<text x="30.1" y="249.6">rled</text>
<text x="40.3" y="249.6">R61 D37</text>
<text x="52.9" y="249.5">LED</text>
<text x="30.1" y="252.2">rled</text>
<text x="30.1" y="254.7">rled</text>
<text x="30.1" y="257.3">rled</text>
<text x="40.3" y="252.2">R62 D38</text>
<text x="40.3" y="257.3">R64 D40</text>
<text x="52.9" y="257.1">LED</text>
<text x="52.9" y="254.6">LED</text>
<text x="52.9" y="252.1">LED</text>
<text x="30.1" y="259.8">rled</text>
<text x="30.1" y="262.3">rled</text>
<text x="40.3" y="262.3">R66 D42</text>
<text x="52.9" y="262.2">LED</text>
<text x="52.9" y="259.7">LED</text>
<text x="30.1" y="264.9">rled</text>
<text x="40.3" y="264.9">R67 D43</text>
<text x="52.9" y="264.8">LED</text>
<text x="59.1" y="274.4">GND</text>
</g>
<g font-size="1.8" fill="#848400">
<text x="17.4" y="27.3">STATE_RST</text>
<text x="33.9" y="41.3">Comp_State</text>
<text x="180.6" y="40">DAC_7</text>
<text x="180.6" y="62.9">DAC_6</text>
<text x="31.1" y="76.9">STATE7</text>
<text x="31.1" y="79.4">STATE6</text>
<text x="31.1" y="82">STATE5</text>
<text x="31.1" y="84.5">STATE4</text>
<text x="31.1" y="87">STATE3</text>
<text x="31.1" y="89.6">STATE2</text>
<text x="180.6" y="85.8">DAC_5</text>
<text x="31.1" y="92.1">STATE1</text>
<text x="180.6" y="108.6">DAC_4</text>
<text x="180.6" y="130.2">DAC_3</text>
<text x="180.6" y="153.1">DAC_2</text>
<text x="180.6" y="175.9">DAC_1</text>
<text x="165.7" y="191.2">STATE0</text>
<text x="180.6" y="191.2">DAC_0</text>
<text x="169.2" y="203.9">OUT_7</text>
<text x="169.2" y="209">OUT_5</text>
<text x="169.2" y="206.4">OUT_6</text>
<text x="169.2" y="211.5">OUT_4</text>
<text x="169.2" y="214">OUT_3</text>
<text x="169.2" y="219.1">OUT_1</text>
<text x="169.2" y="216.6">OUT_2</text>
<text x="126.9" y="226.7">CLK</text>
<text x="169.2" y="226.7">OUT_0</text>
</g>
<g font-size="1.8">
<text x="30.8" y="26.5">RST</text>
<text x="74.9" y="27.7">D</text>
<text x="96.5" y="27.7">Q7</text>
<text x="96.5" y="30.3">Comp</text>
<text x="48.3" y="40.4">Comp</text>
<text x="96.5" y="37.9">S7</text>
<text x="156.2" y="37.9">S7</text>
<text x="156.2" y="40.4">Q7</text>
<text x="96.5" y="59.5">Q6</text>
<text x="96.5" y="62">D</text>
<text x="156.2" y="60.7">S6</text>
<text x="156.2" y="63.3">Q6</text>
<text x="72.4" y="68.4">S6</text>
<text x="72.4" y="70.9">RST</text>
<text x="42.3" y="76">S7</text>
<text x="42.3" y="83.6">S4</text>
<text x="42.3" y="78.5">S6</text>
<text x="42.3" y="81.1">S5</text>
<text x="156.2" y="83.6">S5</text>
<text x="42.3" y="88.7">S2</text>
<text x="42.3" y="86.1">S3</text>
<text x="156.2" y="86.1">Q5</text>
<text x="42.3" y="91.2">S1</text>
<text x="96.5" y="91.2">Q5</text>
<text x="96.5" y="93.8">D</text>
<text x="72.4" y="100.1">S5</text>
<text x="72.4" y="102.7">RST</text>
<text x="156.2" y="106.5">S4</text>
<text x="156.2" y="109">Q4</text>
<text x="96.5" y="123">Q4</text>
<text x="96.5" y="125.5">D</text>
<text x="72.4" y="131.9">S4</text>
<text x="156.2" y="128.1">S3</text>
<text x="156.2" y="130.6">Q3</text>
<text x="72.4" y="134.4">RST</text>
<text x="97.8" y="153.5">Q3</text>
<text x="97.8" y="156">D</text>
<text x="156.2" y="150.9">S2</text>
<text x="156.2" y="153.5">Q2</text>
<text x="72.4" y="162.3">S3</text>
<text x="72.4" y="164.9">RST</text>
<text x="156.2" y="173.8">S1</text>
<text x="156.2" y="176.3">Q1</text>
<text x="97.8" y="185.2">Q2</text>
<text x="97.8" y="187.7">D</text>
<text x="72.4" y="194.1">S2</text>
<text x="72.4" y="196.6">RST</text>
<text x="162.6" y="203">Q7</text>
<text x="162.6" y="205.5">Q6</text>
<text x="162.6" y="208.1">Q5</text>
<text x="162.6" y="210.6">Q4</text>
<text x="162.6" y="213.1">Q3</text>
<text x="162.6" y="215.7">Q2</text>
<text x="97.8" y="217">Q1</text>
<text x="97.8" y="219.5">D</text>
<text x="162.6" y="218.2">Q1</text>
<text x="72.4" y="225.8">S1</text>
<text x="161.3" y="225.8">Comp</text>
<text x="72.4" y="228.4">RST</text>
<text x="25.4" y="250">Q1</text>
<text x="25.4" y="257.6">Q4</text>
<text x="25.4" y="255.1">Q3</text>
<text x="25.4" y="252.5">Q2</text>
<text x="25.4" y="262.7">Q6</text>
<text x="25.4" y="260.1">Q5</text>
<text x="25.4" y="265.2">Q7</text>
</g>
<g font-size="1.8" fill="#0000c2">
<text x="16.5" y="201.5">Register U24 stores the intermediate conversion</text>
<text x="16.5" y="203.5">results. It latches a new value on every clock cycle.</text>
<text x="16.5" y="207.6">The 7 MUXes normally keep the the output of the</text>
<text x="16.5" y="209.7">register connected to the input, maintaining the</text>
<text x="16.5" y="211.7">value, but allow for a single bit to be updated.</text>
<text x="16.5" y="215.9">The OR gates on the right pass the current state</text>
<text x="16.5" y="217.9">of the register to the DAC, but also allows the</text>
<text x="16.5" y="220">state machine to 'test' a single bit as part of the</text>
<text x="16.5" y="222">SA algorithm.</text>
</g>
<g font-size="1.4" fill="#840000">
<text x="37.1" y="26.5">2</text>
<text x="47.2" y="26.5">4</text>
<text x="57.4" y="26.5">1</text>
<text x="57.4" y="29">2</text>
<text x="67.6" y="27.7">4</text>
<text x="164.1" y="37.9">1</text>
<text x="164.1" y="40.4">2</text>
<text x="174.2" y="39.2">4</text>
<text x="164.1" y="60.7">1</text>
<text x="164.1" y="63.3">2</text>
<text x="174.2" y="62">4</text>
<text x="79" y="68.4">1</text>
<text x="79" y="70.9">2</text>
<text x="89.2" y="69.6">4</text>
<text x="164.1" y="83.6">1</text>
<text x="164.1" y="86.1">2</text>
<text x="174.2" y="84.9">4</text>
<text x="79" y="100.1">1</text>
<text x="89.2" y="101.4">4</text>
<text x="79" y="102.7">2</text>
<text x="164.1" y="106.5">1</text>
<text x="174.2" y="107.7">4</text>
<text x="164.1" y="109">2</text>
<text x="79" y="131.9">1</text>
<text x="164.1" y="128.1">1</text>
<text x="164.1" y="130.6">2</text>
<text x="174.2" y="129.3">4</text>
<text x="79" y="134.4">2</text>
<text x="89.2" y="133.1">4</text>
<text x="164.1" y="150.9">1</text>
<text x="164.1" y="153.5">2</text>
<text x="174.2" y="152.2">4</text>
<text x="79" y="162.3">1</text>
<text x="79" y="164.9">2</text>
<text x="89.2" y="163.6">4</text>
<text x="164.1" y="173.8">1</text>
<text x="164.1" y="176.3">2</text>
<text x="174.2" y="175">4</text>
<text x="79" y="194.1">1</text>
<text x="79" y="196.6">2</text>
<text x="89.2" y="195.4">4</text>
<text x="79" y="225.8">1</text>
<text x="89.2" y="227.1">4</text>
<text x="79" y="228.4">2</text>
</g>
</svg>
